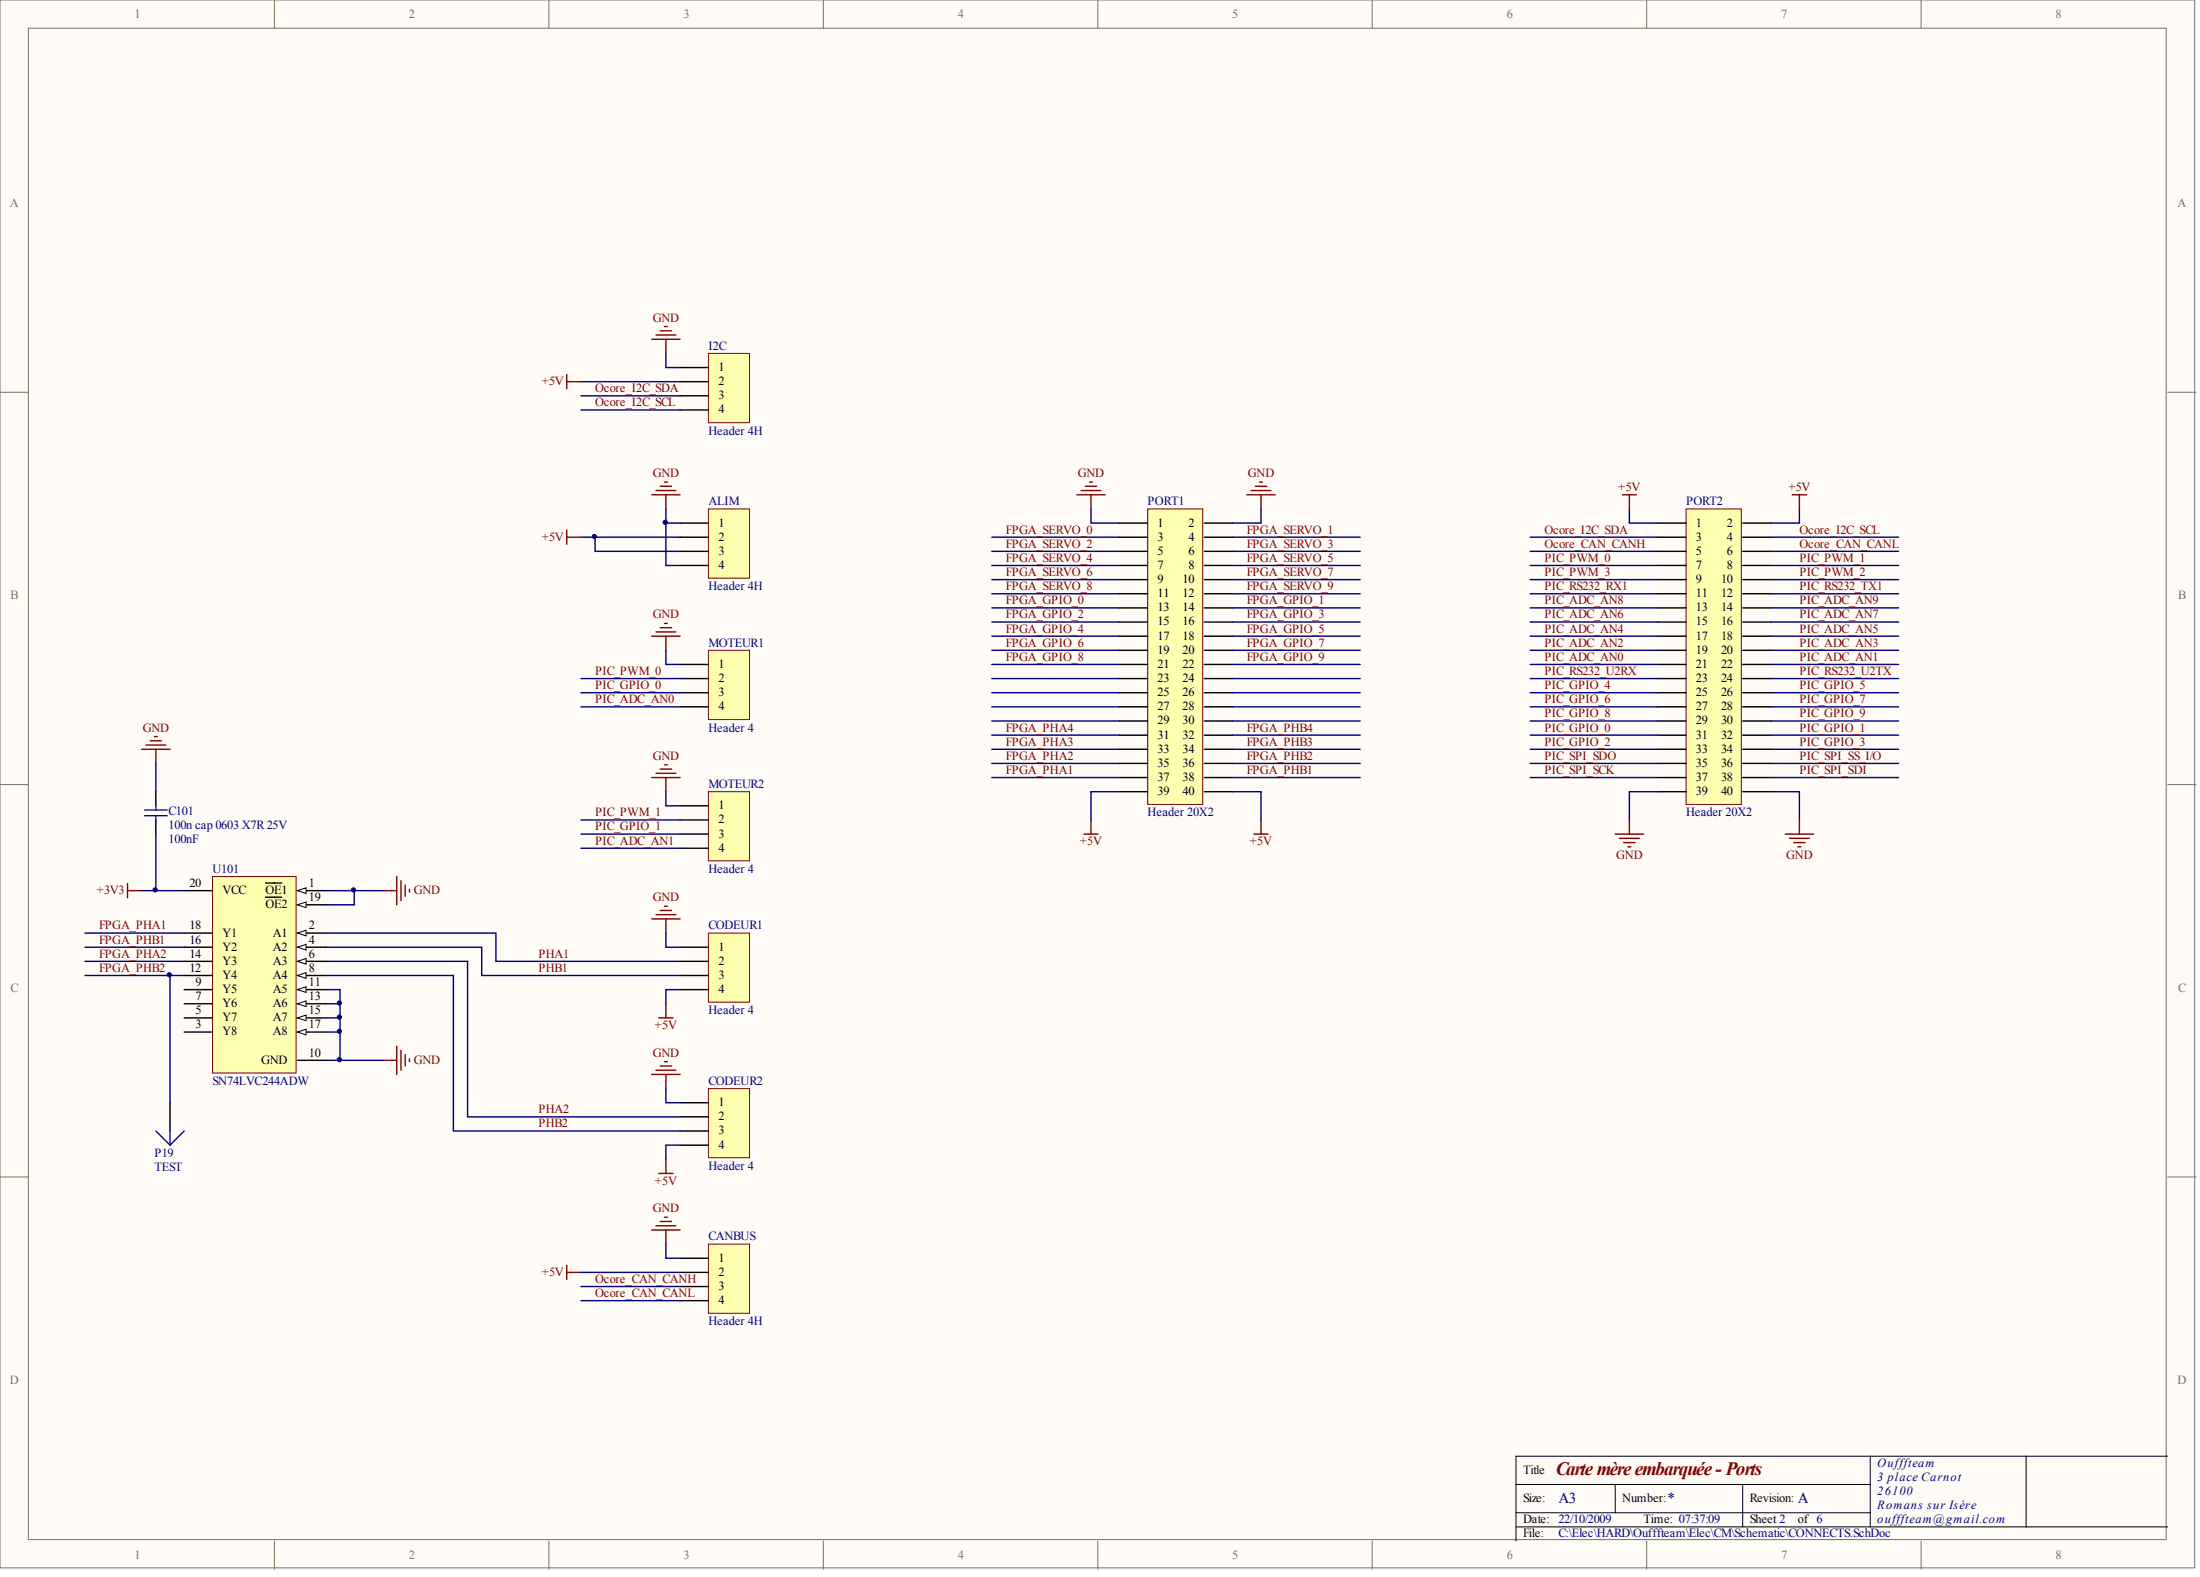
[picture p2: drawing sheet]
<svg xmlns="http://www.w3.org/2000/svg" width="393mm" height="282mm" viewBox="0 0 393 282" stroke-linecap="round" stroke-linejoin="round" font-family="sans-serif">
<g fill="#fffcf8" stroke="#716f64" stroke-width=".18">
<path d="M0 0h392.4v280.2h-392.4z"/>
<path d="M5.1 5h382.2v270.2h-382.2z"/>
</g>
<g fill="none" stroke="#716f64" stroke-width=".18">
<path d="M49.1 0v5M98.1 0v5M147.2 0v5M196.3 0v5M245.3 0v5M294.4 0v5M343.5 0v5M0 70.1h5.1M387.6 70.1h5.1M0 140.2h5.1M387.6 140.2h5.1M0 210.4h5.1"/>
<path d="M387.6 210.4h5.1M49.1 275.4v5.1M98.1 275.4v5.1M147.2 275.4v5.1M196.3 275.4v5.1M245.3 275.4v5.1M294.4 275.4v5.1M343.5 275.4v5.1"/>
</g>
<path d="M271.1 265.3h63.3M271.1 272.9h116.5M271.1 270.4h63.3M288.8 265.3v5.1M311.6 265.3v7.6M334.4 260.3v12.6M362.3 260.3h-91.2v15.1M387.6 260.3h-25.3v12.6" fill="none" stroke="#000" stroke-width=".18"/>
<g fill="none" stroke="#800000" stroke-width=".25">
<path d="M117.3 59.9h3.5M118 59.1h2.1M118.8 58.4h.5M101.3 67v2.5M101.3 68.2h2.6M116.5 60.6h5.1M119.1 60.6v2.6M101.3 94.8v2.5M101.3 96h2.6M116.5 88.4h5.1M117.3 87.7h3.5M118 86.9h2.1"/>
<path d="M118.8 86.2h.5M119.1 88.4v2.6"/>
</g>
<path d="M103.9 68.2h17.7M103.9 70.7h17.7M103.9 73.3h17.7M119.1 63.2v2.5h2.5M103.9 96h17.7" fill="none" stroke="#000080" stroke-width=".25"/>
<path d="M126.7 116.2h7.3v12.4h-7.3z" fill="#ffffb0" stroke="#800000" stroke-width=".18"/>
<path d="M121.6 118.8h5.1M121.6 121.3h5.1M121.6 123.8h5.1M121.6 126.3h5.1" fill="none" stroke="#000" stroke-width=".25"/>
<path d="M116.5 113.7h5.1M117.3 112.9h3.5M118 112.2h2.1M118.8 111.4h.5M119.1 113.7v2.5" fill="none" stroke="#800000" stroke-width=".25"/>
<path d="M119.1 116.2v2.6h2.5M103.9 121.3h17.7M103.9 123.8h17.7M103.9 126.3h17.7" fill="none" stroke="#000080" stroke-width=".25"/>
<path d="M126.7 141.5h7.3v12.4h-7.3z" fill="#ffffb0" stroke="#800000" stroke-width=".18"/>
<path d="M121.6 144h5.1M121.6 146.6h5.1M121.6 149.1h5.1M121.6 151.6h5.1" fill="none" stroke="#000" stroke-width=".25"/>
<path d="M116.5 139h5.1M117.3 138.2h3.5M118 137.5h2.1M118.8 136.7h.5M119.1 139v2.5" fill="none" stroke="#800000" stroke-width=".25"/>
<path d="M103.9 146.6h17.7M103.9 149.1h17.7M103.9 151.6h17.7M119.1 141.5v2.5h2.5" fill="none" stroke="#000080" stroke-width=".25"/>
<path d="M126.7 166.8h7.3v12.3h-7.3z" fill="#ffffb0" stroke="#800000" stroke-width=".18"/>
<path d="M121.6 169.3h5.1M121.6 171.8h5.1M121.6 174.4h5.1M121.6 176.9h5.1" fill="none" stroke="#000" stroke-width=".25"/>
<path d="M116.5 164.2h5.1M117.3 163.5h3.5M118 162.7h2.1M118.8 162h.5M119.1 164.2v2.6M119.1 179.4v2.5M117.8 181.9h2.5" fill="none" stroke="#800000" stroke-width=".25"/>
<path d="M119.1 166.8v2.5h2.5M121.6 176.9h-2.5v2.5" fill="none" stroke="#000080" stroke-width=".25"/>
<path d="M126.7 194.6h7.3v12.3h-7.3z" fill="#ffffb0" stroke="#800000" stroke-width=".18"/>
<path d="M121.6 197.1h5.1M121.6 199.6h5.1M121.6 202.2h5.1M121.6 204.7h5.1" fill="none" stroke="#000" stroke-width=".25"/>
<path d="M116.5 192h5.1M117.3 191.3h3.5M118 190.5h2.1M118.8 189.8h.5M119.1 192v2.6M117.8 209.7h2.5M119.1 207.2v2.5" fill="none" stroke="#800000" stroke-width=".25"/>
<path d="M119.1 194.6v2.5h2.5M121.6 204.7h-2.5v2.5" fill="none" stroke="#000080" stroke-width=".25"/>
<path d="M38 156.7h14.9v35.1h-14.9z" fill="#ffffb0" stroke="#800000" stroke-width=".18"/>
<path d="M53.2 159.2h5.1" fill="none" stroke="#000" stroke-width=".25"/>
<path d="M53.2 159.2l1.5-.5v1z" fill="#fffcf8" stroke="#000" stroke-width=".18"/>
<path d="M47.5 157.8h2.9M53.2 166.8h5.1" fill="none" stroke="#000" stroke-width=".25"/>
<path d="M53.2 166.8l1.5-.5v1z" fill="#fffcf8" stroke="#000" stroke-width=".18"/>
<path d="M53.2 169.3h5.1" fill="none" stroke="#000" stroke-width=".25"/>
<path d="M53.2 169.3l1.5-.5v1z" fill="#fffcf8" stroke="#000" stroke-width=".18"/>
<path d="M53.2 171.8h5.1" fill="none" stroke="#000" stroke-width=".25"/>
<path d="M53.2 171.8l1.5-.5v1z" fill="#fffcf8" stroke="#000" stroke-width=".18"/>
<path d="M53.2 174.4h5.1" fill="none" stroke="#000" stroke-width=".25"/>
<path d="M53.2 174.4l1.5-.5v1z" fill="#fffcf8" stroke="#000" stroke-width=".18"/>
<path d="M32.9 174.4h5.1M32.9 171.8h5.1M32.9 169.3h5.1M32.9 166.8h5.1M32.9 179.4h5.1M32.9 176.9h5.1M53.2 176.9h5.1M32.9 184.5h5.1M32.9 181.9h5.1M53.2 189.5h5.1" fill="none" stroke="#000" stroke-width=".25"/>
<path d="M53.2 176.9l1.5-.5v1z" fill="#fffcf8" stroke="#000" stroke-width=".18"/>
<path d="M53.2 179.4h5.1" fill="none" stroke="#000" stroke-width=".25"/>
<path d="M53.2 179.4l1.5-.5v1z" fill="#fffcf8" stroke="#000" stroke-width=".18"/>
<path d="M53.2 181.9h5.1" fill="none" stroke="#000" stroke-width=".25"/>
<path d="M53.2 181.9l1.5-.5v1z" fill="#fffcf8" stroke="#000" stroke-width=".18"/>
<path d="M53.2 184.5h5.1" fill="none" stroke="#000" stroke-width=".25"/>
<path d="M53.2 184.5l1.5-.5v1z" fill="#fffcf8" stroke="#000" stroke-width=".18"/>
<path d="M53.2 161.7h5.1" fill="none" stroke="#000" stroke-width=".25"/>
<path d="M53.2 161.7l1.5-.5v1z" fill="#fffcf8" stroke="#000" stroke-width=".18"/>
<path d="M27.9 141.5v2.5M27.9 146.6v2.5M32.9 159.2h5.1M47.5 160.4h2.9M30.4 197.1v5.1" fill="none" stroke="#000" stroke-width=".25"/>
<g fill="none" stroke="#800000" stroke-width=".25">
<path d="M25.3 133.9h5.1M26.1 133.2h3.5M26.9 132.4h2M27.6 131.6h.5M27.9 133.9v2.6M22.8 157.9v2.6M22.8 159.2h2.5M68.4 159.2h2.5M70.9 156.7v5M71.7 157.4v3.6M72.5 158.2v2M73.2 158.9v.5"/>
<path d="M68.4 189.5h2.5M70.9 187v5M71.7 187.7v3.6M72.5 188.5v2M73.2 189.3v.5M116.5 219.8h5.1M117.3 219.1h3.5M118 218.3h2.1M118.8 217.6h.5M119.1 219.8v2.6M101.3 226.2v2.5M101.3 227.4h2.6"/>
</g>
<g fill="none" stroke="#000080" stroke-width=".25">
<path d="M106.4 96v2.5h15.2M119.1 91v2.5h2.5M119.1 93.5v7.6h2.5M27.9 136.5v5M25.3 159.2h7.6M27.9 149.1v10.1M58.3 159.2h10.1M63.3 159.2v2.5h-5M15.2 166.8h17.7M15.2 169.3h17.7M15.2 171.8h17.7M15.2 174.4h17.7"/>
<path d="M30.4 174.4v22.7M58.3 166.8h30.4v5h32.9M58.3 169.3h27.8v5.1h35.5M58.3 171.8h25.3v27.8h38M58.3 174.4h22.8v27.8h40.5M58.3 179.4h2.5v2.5M58.3 176.9h2.5v2.5M58.3 184.5h2.5v5M58.3 181.9h2.5v2.6M58.3 189.5h10.1M103.9 227.4h17.7M103.9 230h17.7"/>
<path d="M103.9 232.5h17.7M119.1 222.4v2.5h2.5"/>
</g>
<path d="M25.8 144.8h4.1M25.8 145.8h4.1M27.9 144v.8M27.9 145.8v.8M27.9 202.2l2.5 2.5M30.4 202.2v2.5M32.9 202.2l-2.5 2.5" fill="none" stroke="#00f" stroke-width=".25"/>
<path d="M205.2 91h9.8v52.8h-9.8z" fill="#ffffb0" stroke="#800000" stroke-width=".18"/>
<g fill="none" stroke="#000" stroke-width=".25">
<path d="M200.1 93.5h5.1M200.1 96h5.1M200.1 98.5h5.1M215.3 93.5h5.1M215.3 96h5.1M215.3 98.5h5.1M200.1 101.1h5.1M200.1 103.6h5.1M200.1 106.1h5.1M200.1 108.7h5.1M200.1 111.2h5.1M200.1 113.7h5.1"/>
<path d="M200.1 116.2h5.1M200.1 118.8h5.1M215.3 101.1h5.1M215.3 103.6h5.1M215.3 106.1h5.1M215.3 108.7h5.1M215.3 111.2h5.1M215.3 113.7h5.1M215.3 116.2h5.1M215.3 118.8h5.1M200.1 121.3h5.1M200.1 123.8h5.1"/>
<path d="M200.1 126.3h5.1M200.1 128.9h5.1M200.1 131.4h5.1M200.1 133.9h5.1M200.1 136.5h5.1M200.1 139h5.1M215.3 121.3h5.1M215.3 123.8h5.1M215.3 126.3h5.1M215.3 128.9h5.1M215.3 131.4h5.1M215.3 133.9h5.1"/>
<path d="M215.3 136.5h5.1M215.3 139h5.1M200.1 141.5h5.1M215.3 141.5h5.1"/>
</g>
<path d="M301.5 91h9.8v52.8h-9.8z" fill="#ffffb0" stroke="#800000" stroke-width=".18"/>
<g fill="none" stroke="#000" stroke-width=".25">
<path d="M296.4 93.5h5.1M296.4 96h5.1M296.4 98.5h5.1M311.6 93.5h5.1M311.6 96h5.1M311.6 98.5h5.1M296.4 101.1h5.1M296.4 103.6h5.1M296.4 106.1h5.1M296.4 108.7h5.1M296.4 111.2h5.1M296.4 113.7h5.1"/>
<path d="M296.4 116.2h5.1M296.4 118.8h5.1M311.6 101.1h5.1M311.6 103.6h5.1M311.6 106.1h5.1M311.6 108.7h5.1M311.6 111.2h5.1M311.6 113.7h5.1M311.6 116.2h5.1M311.6 118.8h5.1M296.4 121.3h5.1M296.4 123.8h5.1"/>
<path d="M296.4 126.3h5.1M296.4 128.9h5.1M296.4 131.4h5.1M296.4 133.9h5.1M296.4 136.5h5.1M296.4 139h5.1M311.6 121.3h5.1M311.6 123.8h5.1M311.6 126.3h5.1M311.6 128.9h5.1M311.6 131.4h5.1M311.6 133.9h5.1"/>
<path d="M311.6 136.5h5.1M311.6 139h5.1M296.4 141.5h5.1M311.6 141.5h5.1"/>
</g>
<g fill="none" stroke="#800000" stroke-width=".25">
<path d="M192.5 88.4h5.1M193.3 87.7h3.5M194 86.9h2.1M194.8 86.2h.5M195.1 88.4v2.6M222.9 88.4h5.1M223.7 87.7h3.5M224.4 86.9h2.1M225.2 86.2h.5M225.5 88.4v2.6M290.1 88.4h2.5M291.3 88.4v2.6"/>
<path d="M320.5 88.4h2.5M321.7 88.4v2.6M193.8 149.1h2.5M195.1 146.6v2.5M224.2 149.1h2.5M225.5 146.6v2.5M288.8 149.1h5.1M289.5 149.8h3.6M290.3 150.6h2M291.1 151.4h.5M291.3 146.6v2.5M319.2 149.1h5.1"/>
<path d="M319.9 149.8h3.6M320.7 150.6h2M321.5 151.4h.5M321.7 146.6v2.5"/>
</g>
<g fill="none" stroke="#000080" stroke-width=".25">
<path d="M177.3 96h22.8M177.3 98.5h22.8M195.1 91v2.5h5M220.4 96h22.8M220.4 98.5h22.8M225.5 91v2.5h-5.1M291.3 91v2.5h5.1M321.7 91v2.5h-5M177.3 101.1h22.8M177.3 103.6h22.8M177.3 106.1h22.8M177.3 108.7h22.8"/>
<path d="M177.3 111.2h22.8M177.3 113.7h22.8M177.3 116.2h22.8M177.3 118.8h22.8M220.4 101.1h22.8M220.4 103.6h22.8M220.4 106.1h22.8M220.4 108.7h22.8M220.4 111.2h22.8M220.4 113.7h22.8M220.4 116.2h22.8M220.4 118.8h22.8"/>
<path d="M177.3 121.3h22.8M177.3 123.8h22.8M177.3 126.3h22.8M177.3 128.9h22.8M177.3 131.4h22.8M177.3 133.9h22.8M177.3 136.5h22.8M177.3 139h22.8M220.4 121.3h22.8M220.4 123.8h22.8M220.4 126.3h22.8M220.4 128.9h22.8"/>
<path d="M220.4 131.4h22.8M220.4 133.9h22.8M220.4 136.5h22.8M220.4 139h22.8M200.1 141.5h-5v5.1M220.4 141.5h5.1v5.1M296.4 141.5h-5.1v5.1M316.7 141.5h5v5.1"/>
</g>
<path d="M126.7 63.2h7.3v12.3h-7.3z" fill="#ffffb0" stroke="#800000" stroke-width=".18"/>
<path d="M121.6 65.7h5.1M121.6 68.2h5.1M121.6 70.7h5.1M121.6 73.3h5.1" fill="none" stroke="#000" stroke-width=".25"/>
<path d="M126.7 91h7.3v12.3h-7.3z" fill="#ffffb0" stroke="#800000" stroke-width=".18"/>
<path d="M121.6 93.5h5.1M121.6 96h5.1M121.6 98.5h5.1M121.6 101.1h5.1" fill="none" stroke="#000" stroke-width=".25"/>
<path d="M126.7 222.4h7.3v12.3h-7.3z" fill="#ffffb0" stroke="#800000" stroke-width=".18"/>
<path d="M121.6 224.9h5.1M121.6 227.4h5.1M121.6 230h5.1M121.6 232.5h5.1" fill="none" stroke="#000" stroke-width=".25"/>
<g fill="none" stroke="#000080" stroke-width=".25">
<path d="M273.6 96h22.8M273.6 98.5h22.8M316.7 96h22.8M316.7 98.5h22.8M273.6 101.1h22.8M273.6 103.6h22.8M273.6 106.1h22.8M273.6 108.7h22.8M273.6 111.2h22.8M273.6 113.7h22.8M273.6 116.2h22.8M273.6 118.8h22.8"/>
<path d="M316.7 101.1h22.8M316.7 103.6h22.8M316.7 106.1h22.8M316.7 108.7h22.8M316.7 111.2h22.8M316.7 113.7h22.8M316.7 116.2h22.8M316.7 118.8h22.8M273.6 121.3h22.8M273.6 123.8h22.8M273.6 126.3h22.8M273.6 128.9h22.8"/>
<path d="M273.6 131.4h22.8M273.6 133.9h22.8M273.6 136.5h22.8M273.6 139h22.8M316.7 121.3h22.8M316.7 123.8h22.8M316.7 126.3h22.8M316.7 128.9h22.8M316.7 131.4h22.8M316.7 133.9h22.8M316.7 136.5h22.8M316.7 139h22.8"/>
</g>
<g fill="#000080" stroke="#000080" stroke-width=".18">
<circle cx="27.7" cy="159.1" r=".37"/>
<circle cx="30.3" cy="174.2" r=".38"/>
<circle cx="60.7" cy="189.4" r=".38"/>
<circle cx="60.7" cy="184.3" r=".37"/>
<circle cx="60.7" cy="181.8" r=".37"/>
<circle cx="60.7" cy="179.3" r=".37"/>
<circle cx="63.2" cy="159.1" r=".37"/>
<circle cx="106.3" cy="95.9" r=".37"/>
<circle cx="118.9" cy="93.4" r=".38"/>
</g>
<text font-size="3.4" fill="#800000" x="278.1" y="263.7">Carte mère embarquée - Ports</text>
<g font-size="2.7" fill="#000080">
<text x="278.7" y="268.6">A3</text>
<text x="298.2" y="268.6">*</text>
<text x="321.5" y="268.6">A</text>
</g>
<g font-size="2.2" fill="#716f64">
<text x="24" y="3.2">1</text>
<text x="73.1" y="3.2">2</text>
<text x="122.2" y="3.2">3</text>
<text x="171.2" y="3.2">4</text>
<text x="220.3" y="3.2">5</text>
<text x="269.4" y="3.2">6</text>
<text x="318.5" y="3.2">7</text>
<text x="367.5" y="3.2">8</text>
<text x="1.7" y="37">A</text>
<text x="389.3" y="37">A</text>
<text x="1.9" y="107.1">B</text>
<text x="389.5" y="107.1">B</text>
<text x="1.9" y="177.3">C</text>
<text x="389.5" y="177.3">C</text>
<text x="1.7" y="247.4">D</text>
<text x="389.3" y="247.4">D</text>
<text x="24" y="278.6">1</text>
<text x="73.1" y="278.6">2</text>
<text x="122.2" y="278.6">3</text>
<text x="171.2" y="278.6">4</text>
<text x="220.3" y="278.6">5</text>
<text x="269.4" y="278.6">6</text>
<text x="318.5" y="278.6">7</text>
<text x="367.5" y="278.6">8</text>
</g>
<g font-size="2.2" fill="#800000">
<text x="116.7" y="57.5">GND</text>
<text x="96.9" y="68.8">+5V</text>
<text x="106.4" y="70.1">Ocore_I2C_SDA</text>
<text x="106.4" y="72.6">Ocore_I2C_SCL</text>
<text x="116.7" y="85.3">GND</text>
<text x="192.7" y="85.3">GND</text>
<text x="223.1" y="85.3">GND</text>
<text x="289.3" y="87.8">+5V</text>
<text x="319.7" y="87.8">+5V</text>
<text x="179.9" y="95.4">FPGA_SERVO_0</text>
<text x="222.9" y="95.4">FPGA_SERVO_1</text>
<text x="276.1" y="95.4">Ocore_I2C_SDA</text>
<text x="321.7" y="95.4">Ocore_I2C_SCL</text>
<text x="96.9" y="96.6">+5V</text>
<text x="179.9" y="97.9">FPGA_SERVO_2</text>
<text x="179.9" y="100.4">FPGA_SERVO_4</text>
<text x="222.9" y="97.9">FPGA_SERVO_3</text>
<text x="222.9" y="100.4">FPGA_SERVO_5</text>
<text x="276.1" y="97.9">Ocore_CAN_CANH</text>
<text x="276.1" y="100.4">PIC_PWM_0</text>
<text x="321.7" y="97.9">Ocore_CAN_CANL</text>
<text x="321.7" y="100.4">PIC_PWM_1</text>
<text x="179.9" y="103">FPGA_SERVO_6</text>
<text x="179.9" y="105.5">FPGA_SERVO_8</text>
<text x="222.9" y="103">FPGA_SERVO_7</text>
<text x="222.9" y="105.5">FPGA_SERVO_9</text>
<text x="276.1" y="105.5">PIC_RS232_RX1</text>
<text x="276.1" y="103">PIC_PWM_3</text>
<text x="321.7" y="105.5">PIC_RS232_TX1</text>
<text x="321.7" y="103">PIC_PWM_2</text>
<text x="116.7" y="110.5">GND</text>
<text x="179.9" y="108">FPGA_GPIO_0</text>
<text x="179.9" y="110.5">FPGA_GPIO_2</text>
<text x="179.9" y="113.1">FPGA_GPIO_4</text>
<text x="222.9" y="108">FPGA_GPIO_1</text>
<text x="222.9" y="110.5">FPGA_GPIO_3</text>
<text x="222.9" y="113.1">FPGA_GPIO_5</text>
<text x="276.1" y="113.1">PIC_ADC_AN4</text>
<text x="276.1" y="110.5">PIC_ADC_AN6</text>
<text x="276.1" y="108">PIC_ADC_AN8</text>
<text x="321.7" y="113.1">PIC_ADC_AN5</text>
<text x="321.7" y="110.5">PIC_ADC_AN7</text>
<text x="321.7" y="108">PIC_ADC_AN9</text>
<text x="179.9" y="115.6">FPGA_GPIO_6</text>
<text x="179.9" y="118.1">FPGA_GPIO_8</text>
<text x="222.9" y="115.6">FPGA_GPIO_7</text>
<text x="222.9" y="118.1">FPGA_GPIO_9</text>
<text x="276.1" y="118.1">PIC_ADC_AN0</text>
<text x="276.1" y="115.6">PIC_ADC_AN2</text>
<text x="321.7" y="118.1">PIC_ADC_AN1</text>
<text x="321.7" y="115.6">PIC_ADC_AN3</text>
<text x="106.4" y="120.6">PIC_PWM_0</text>
<text x="106.4" y="123.2">PIC_GPIO_0</text>
<text x="106.4" y="125.7">PIC_ADC_AN0</text>
<text x="276.1" y="123.2">PIC_GPIO_4</text>
<text x="276.1" y="125.7">PIC_GPIO_6</text>
<text x="276.1" y="120.6">PIC_RS232_U2RX</text>
<text x="321.7" y="123.2">PIC_GPIO_5</text>
<text x="321.7" y="125.7">PIC_GPIO_7</text>
<text x="321.7" y="120.6">PIC_RS232_U2TX</text>
<text x="25.5" y="130.7">GND</text>
<text x="179.9" y="130.7">FPGA_PHA4</text>
<text x="222.9" y="130.7">FPGA_PHB4</text>
<text x="276.1" y="130.7">PIC_GPIO_0</text>
<text x="276.1" y="128.2">PIC_GPIO_8</text>
<text x="321.7" y="130.7">PIC_GPIO_1</text>
<text x="321.7" y="128.2">PIC_GPIO_9</text>
<text x="116.7" y="135.8">GND</text>
<text x="179.9" y="135.8">FPGA_PHA2</text>
<text x="179.9" y="133.3">FPGA_PHA3</text>
<text x="222.9" y="135.8">FPGA_PHB2</text>
<text x="222.9" y="133.3">FPGA_PHB3</text>
<text x="276.1" y="133.3">PIC_GPIO_2</text>
<text x="276.1" y="135.8">PIC_SPI_SDO</text>
<text x="321.7" y="133.3">PIC_GPIO_3</text>
<text x="321.7" y="135.8">PIC_SPI_SS_I/O</text>
<text x="179.9" y="138.3">FPGA_PHA1</text>
<text x="222.9" y="138.3">FPGA_PHB1</text>
<text x="276.1" y="138.3">PIC_SPI_SCK</text>
<text x="321.7" y="138.3">PIC_SPI_SDI</text>
<text x="106.4" y="145.9">PIC_PWM_1</text>
<text x="106.4" y="148.4">PIC_GPIO_1</text>
<text x="106.4" y="151">PIC_ADC_AN1</text>
<text x="193.1" y="151.1">+5V</text>
<text x="223.5" y="151.1">+5V</text>
<text x="289" y="153.6">GND</text>
<text x="319.4" y="153.6">GND</text>
<text x="17.3" y="159.8">+3V3</text>
<text x="74" y="159.8">GND</text>
<text x="116.7" y="161.1">GND</text>
<text x="17.7" y="166.1">FPGA_PHA1</text>
<text x="17.7" y="168.7">FPGA_PHB1</text>
<text x="17.7" y="171.2">FPGA_PHA2</text>
<text x="17.7" y="173.7">FPGA_PHB2</text>
<text x="96.3" y="171.2">PHA1</text>
<text x="96.3" y="173.7">PHB1</text>
<text x="117.1" y="183.9">+5V</text>
<text x="74" y="190.1">GND</text>
<text x="116.7" y="188.9">GND</text>
<text x="96.3" y="199">PHA2</text>
<text x="96.3" y="201.5">PHB2</text>
<text x="117.1" y="211.7">+5V</text>
<text x="116.7" y="216.7">GND</text>
<text x="96.9" y="228">+5V</text>
<text x="106.4" y="229.3">Ocore_CAN_CANH</text>
<text x="106.4" y="231.8">Ocore_CAN_CANL</text>
</g>
<g font-size="2.2" fill="#000080">
<text x="126.7" y="62.5">I2C</text>
<text x="126.7" y="77.7">Header 4H</text>
<text x="126.7" y="90.3">ALIM</text>
<text x="205.2" y="90.3">PORT1</text>
<text x="301.5" y="90.3">PORT2</text>
<text x="126.7" y="105.5">Header 4H</text>
<text x="126.7" y="115.6">MOTEUR1</text>
<text x="126.7" y="130.7">Header 4</text>
<text x="126.7" y="140.9">MOTEUR2</text>
<text x="30.1" y="145.7">C101</text>
<text x="30.1" y="148.2">100n cap 0603 X7R25V</text>
<text x="205.2" y="145.9">Header 20X2</text>
<text x="301.5" y="145.9">Header 20X2</text>
<text x="30.1" y="150.7">100nF</text>
<text x="38" y="156">U101</text>
<text x="126.7" y="156">Header 4</text>
<text x="126.7" y="166.1">CODEUR1</text>
<text x="126.7" y="181.3">Header 4</text>
<text x="38" y="193.9">SN74LVC244ADW</text>
<text x="126.7" y="193.9">CODEUR2</text>
<text x="27.6" y="206.8">P19</text>
<text x="27.6" y="209.3">TEST</text>
<text x="126.7" y="209.1">Header 4</text>
<text x="126.7" y="221.7">CANBUS</text>
<text x="126.7" y="236.9">Header 4H</text>
<text x="335.7" y="262.2">Oufffteam</text>
<text x="335.7" y="264.7">3 place Carnot</text>
<text x="335.7" y="267.2">26100</text>
<text x="335.7" y="269.7">Romans sur Isère</text>
<text x="278.7" y="274.8">C:\Elec\HARD\Oufffteam\Elec\CM\Schematic\CONNECTS.SchDoc</text>
<text x="335.7" y="272.3">oufffteam@gmail.com</text>
</g>
<g font-size="2.2">
<text x="128.4" y="66.3">1</text>
<text x="128.4" y="68.8">2</text>
<text x="128.4" y="71.4">3</text>
<text x="128.4" y="73.9">4</text>
<text x="128.4" y="94.1">1</text>
<text x="207" y="94.1">1</text>
<text x="212.5" y="94.1">2</text>
<text x="303.2" y="94.1">1</text>
<text x="308.8" y="94.1">2</text>
<text x="128.4" y="96.6">2</text>
<text x="128.4" y="99.2">3</text>
<text x="128.4" y="101.7">4</text>
<text x="207" y="96.6">3</text>
<text x="207" y="99.2">5</text>
<text x="207" y="101.7">7</text>
<text x="212.5" y="96.6">4</text>
<text x="212.5" y="99.2">6</text>
<text x="212.5" y="101.7">8</text>
<text x="303.2" y="96.6">3</text>
<text x="303.2" y="99.2">5</text>
<text x="303.2" y="101.7">7</text>
<text x="308.8" y="96.6">4</text>
<text x="308.8" y="99.2">6</text>
<text x="308.8" y="101.7">8</text>
<text x="207" y="104.2">9</text>
<text x="207" y="106.7">11</text>
<text x="211.4" y="104.2">10</text>
<text x="211.4" y="106.7">12</text>
<text x="303.2" y="104.2">9</text>
<text x="303.2" y="106.7">11</text>
<text x="307.7" y="104.2">10</text>
<text x="307.7" y="106.7">12</text>
<text x="207" y="109.3">13</text>
<text x="207" y="111.8">15</text>
<text x="211.4" y="109.3">14</text>
<text x="211.4" y="111.8">16</text>
<text x="303.2" y="109.3">13</text>
<text x="303.2" y="111.8">15</text>
<text x="307.7" y="109.3">14</text>
<text x="307.7" y="111.8">16</text>
<text x="128.4" y="119.4">1</text>
<text x="207" y="114.3">17</text>
<text x="207" y="116.9">19</text>
<text x="207" y="119.4">21</text>
<text x="211.4" y="114.3">18</text>
<text x="211.4" y="116.9">20</text>
<text x="211.4" y="119.4">22</text>
<text x="303.2" y="114.3">17</text>
<text x="303.2" y="116.9">19</text>
<text x="303.2" y="119.4">21</text>
<text x="307.7" y="114.3">18</text>
<text x="307.7" y="116.9">20</text>
<text x="307.7" y="119.4">22</text>
<text x="128.4" y="121.9">2</text>
<text x="128.4" y="124.4">3</text>
<text x="207" y="121.9">23</text>
<text x="207" y="124.4">25</text>
<text x="211.4" y="121.9">24</text>
<text x="211.4" y="124.4">26</text>
<text x="303.2" y="121.9">23</text>
<text x="303.2" y="124.4">25</text>
<text x="307.7" y="121.9">24</text>
<text x="307.7" y="124.4">26</text>
<text x="128.4" y="127">4</text>
<text x="207" y="127">27</text>
<text x="207" y="129.5">29</text>
<text x="211.4" y="127">28</text>
<text x="211.4" y="129.5">30</text>
<text x="303.2" y="127">27</text>
<text x="303.2" y="129.5">29</text>
<text x="307.7" y="127">28</text>
<text x="307.7" y="129.5">30</text>
<text x="207" y="132">31</text>
<text x="207" y="134.5">33</text>
<text x="207" y="137.1">35</text>
<text x="211.4" y="132">32</text>
<text x="211.4" y="134.5">34</text>
<text x="211.4" y="137.1">36</text>
<text x="303.2" y="132">31</text>
<text x="303.2" y="134.5">33</text>
<text x="303.2" y="137.1">35</text>
<text x="307.7" y="132">32</text>
<text x="307.7" y="134.5">34</text>
<text x="307.7" y="137.1">36</text>
<text x="207" y="139.6">37</text>
<text x="207" y="142.1">39</text>
<text x="211.4" y="139.6">38</text>
<text x="211.4" y="142.1">40</text>
<text x="303.2" y="139.6">37</text>
<text x="303.2" y="142.1">39</text>
<text x="307.7" y="139.6">38</text>
<text x="307.7" y="142.1">40</text>
<text x="128.4" y="144.6">1</text>
<text x="128.4" y="147.2">2</text>
<text x="128.4" y="149.7">3</text>
<text x="128.4" y="152.2">4</text>
<text x="33.9" y="158.5">20</text>
<text x="39.8" y="159.8">VCC</text>
<text x="47.5" y="159.8">OE1</text>
<text x="55.2" y="158.5">1</text>
<text x="55.2" y="161.1">19</text>
<text x="33.9" y="166.1">18</text>
<text x="39.8" y="167.4">Y1</text>
<text x="47.5" y="162.3">OE2</text>
<text x="48.8" y="167.4">A1</text>
<text x="55.2" y="166.1">2</text>
<text x="33.9" y="173.7">12</text>
<text x="33.9" y="171.2">14</text>
<text x="33.9" y="168.7">16</text>
<text x="39.8" y="172.4">Y3</text>
<text x="39.8" y="169.9">Y2</text>
<text x="48.8" y="169.9">A2</text>
<text x="48.8" y="172.4">A3</text>
<text x="55.2" y="168.7">4</text>
<text x="55.2" y="171.2">6</text>
<text x="55.2" y="173.7">8</text>
<text x="128.4" y="169.9">1</text>
<text x="128.4" y="172.4">2</text>
<text x="34.9" y="178.8">7</text>
<text x="34.9" y="176.2">9</text>
<text x="39.8" y="175">Y4</text>
<text x="39.8" y="177.5">Y5</text>
<text x="48.8" y="175">A4</text>
<text x="48.8" y="177.5">A5</text>
<text x="55.2" y="176.2">11</text>
<text x="55.2" y="178.8">13</text>
<text x="128.4" y="175">3</text>
<text x="128.4" y="177.5">4</text>
<text x="34.9" y="183.8">3</text>
<text x="34.9" y="181.3">5</text>
<text x="39.8" y="185.1">Y8</text>
<text x="39.8" y="182.6">Y7</text>
<text x="39.8" y="180">Y6</text>
<text x="48.8" y="180">A6</text>
<text x="48.8" y="182.6">A7</text>
<text x="48.8" y="185.1">A8</text>
<text x="55.2" y="181.3">15</text>
<text x="55.2" y="183.8">17</text>
<text x="46.7" y="190.1">GND</text>
<text x="55.2" y="188.9">10</text>
<text x="128.4" y="197.7">1</text>
<text x="128.4" y="200.2">2</text>
<text x="128.4" y="202.8">3</text>
<text x="128.4" y="205.3">4</text>
<text x="128.4" y="225.5">1</text>
<text x="128.4" y="228">2</text>
<text x="128.4" y="230.6">3</text>
<text x="128.4" y="233.1">4</text>
<text x="272.3" y="263.4">Title</text>
<text x="272.3" y="268.5">Size:</text>
<text x="290.1" y="268.5">Number:</text>
<text x="312.9" y="268.5">Revision:</text>
<text x="272.3" y="272.3">Date: 22/10/2009</text>
<text x="272.3" y="274.8">File:</text>
<text x="293.9" y="272.3">Time: 07:37:09</text>
<text x="312.9" y="272.3">Sheet 2</text>
<text x="321.5" y="272.3">of 6</text>
</g>
</svg>
